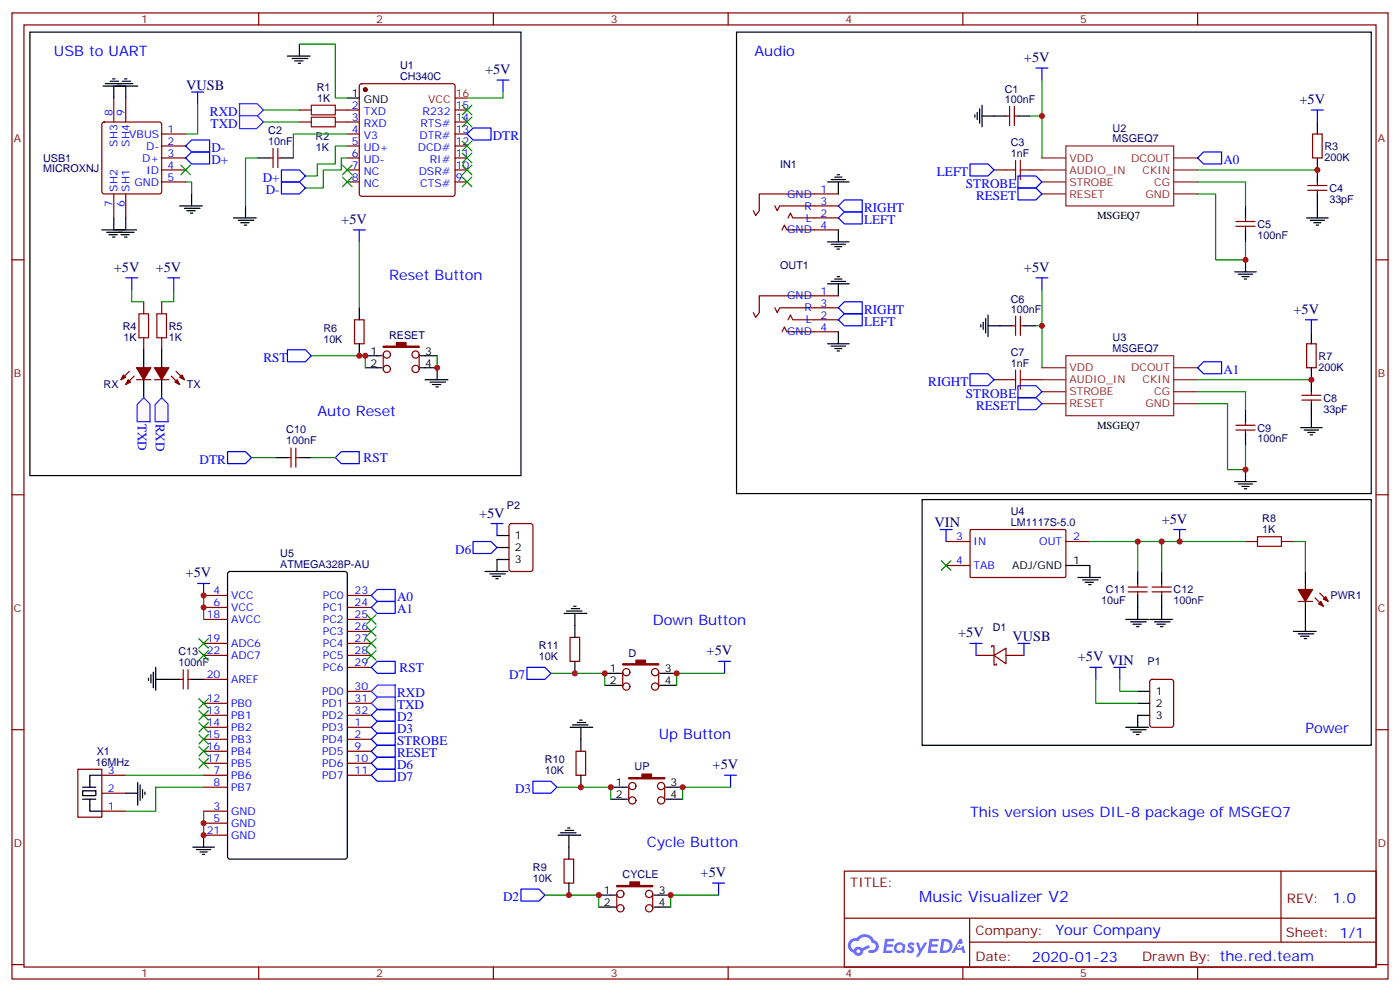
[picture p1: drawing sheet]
<svg xmlns="http://www.w3.org/2000/svg" width="412mm" height="292mm" viewBox="0 0 412 292" stroke-linecap="round" stroke-linejoin="round" font-family="sans-serif">
<path d="M8.8 9.5h144.7v130.5h-144.7zM217 9.5h186.9v135.8h-186.9zM271.6 147h132.3v72.4h-132.3z" fill="none" stroke="#000" stroke-width=".35"/>
<g fill="none" stroke="#870000" stroke-width=".35">
<path d="M3.5 3.8h405.4v284.3h-405.4zM7.1 7.3h398.2v277.3h-398.2zM76.2 3.8v3.5M145.3 3.8v3.5M214.5 3.8v3.5M283.6 3.8v3.5M352.8 3.8v3.5M3.5 76.5h3.6M405.3 76.5h3.6M3.5 145.6h3.6M405.3 145.6h3.6M3.5 214.8h3.6"/>
<path d="M405.3 214.8h3.6M248.7 256.4h156.6v28.2h-156.6zM377.3 256.4v20.9M248.7 270.2h156.5M285.6 277.3h119.6M285.6 270.2v14.2M3.5 283.9h3.6M76.2 284.6v3.5M145.3 284.6v3.5M214.5 284.6v3.5M283.6 284.6v3.5M352.8 284.6v3.5"/>
<path d="M405.3 283.9h3.6"/>
</g>
<g fill="#5487ff">
<path d="M267.7 277.6a1.22 1.22 0 0 1 1.7 .2l-.4 .6a.47 .47 0 0 0-.3-.4 .47 .47 0 0 0-.5 .2l.1 .2a1.14 1.14 0 0 1 .8 1.8 1.14 1.14 0 0 1-1.9 0l-.2-.2 .5-.6 .7 .5a.29 .29 0 0 0 .3-.3 .29 .29 0 0 0-.2-.3 1.04 1.04 0 0 1-.6-1.7z"/>
<path d="M260.7 276.3h2.4l.3 .2-.2 .5-1.8 .1-.1 .8h1.5l.3 .4-.3 .4h-1.6l-.2 1.1h1.7l.2 .3-.2 .3-2.6 .1z"/>
<path d="M273.8 276.3h2.4l.3 .2-.1 .5-1.8 .1-.2 .8h1.6l.3 .4-.4 .4h-1.6l-.1 1.1h1.7l.2 .3-.2 .3-2.6 .1z"/>
<path d="M282.6 276.3h.7l.3 1.3-.6 .3a.69 .69 0 0 0-1 .3 .69 .69 0 0 0 .4 .9 .69 .69 0 0 0 .9-.6l.5-.2 .6 2.2h-.8l-.2-.9h-1.8l-.5 .9h-.8z"/>
<path d="M269.8 277.4h.8l.6 1.8 1.1-1.8h.9l-2.6 4.2h-.8l.9-1.5z"/>
<path d="M277.4 276.3l-.6 4.2h1.3a2.11 2.11 0 0 0 2.5-2.1 2.11 2.11 0 0 0-2.5-2.1zM278.1 277.1a1.39 1.39 0 0 1 1.7 1.4 1.39 1.39 0 0 1-1.8 1.3h-.3z"/>
<path d="M263.7 277.9a1.54 1.54 0 0 0-.1 2.2 1.54 1.54 0 0 0 2.2 .1l.6 .3 .3-2.3-.2-.3h-.4a1.49 1.49 0 0 0-2.4 0zM264 278.9a.94 .94 0 0 1 1.8 0 .94 .94 0 0 1-1.8 0z"/>
<path d="M250.4 276.7a2.18 2.18 0 0 0 1.1 3.7 1.44 1.44 0 0 0 1.6 .9 1.44 1.44 0 0 0 1.2-1.4l2-1.1-.5-.7-1.9 1a1.47 1.47 0 0 0-2.4 .4 1.39 1.39 0 0 1-.7-1.9 1.39 1.39 0 0 1 2-.5 2.12 2.12 0 0 1 2.2-1.3 2.12 2.12 0 0 1 1.9 1.7 1.14 1.14 0 0 1 1.1 1.4 1.14 1.14 0 0 1-1.7 .7 .43 .43 0 0 0-.5 .4 .43 .43 0 0 0 .4 .5 1.98 1.98 0 0 0 2.5-1.2 1.98 1.98 0 0 0-1.2-2.6 3.1 3.1 0 0 0-5.3-.6l-.9 .1zM252.3 280a.55 .55 0 0 1 1.1 0 .55 .55 0 0 1-1.1 0z"/>
<circle cx="282.6" cy="278.4" r=".26"/>
</g>
<g fill="none" stroke="#870000" stroke-width=".35">
<path d="M30.2 36.1l.5-.2h16.2l.5 .2 .2 .5v19.8l-.2 .5-.5 .2h-16.2l-.5-.3-.2-.4v-19.8zM33.5 28.9v7M37 28.9v7M47.6 39.4h7.1M88.2 35.9h3.5M88.2 32.4h3.5M98.8 35.9h7M98.8 32.4h7M102.3 39.4h3.5M106.1 24.8l.4-.2h26.8l.5 .2 .3 .5v31.8l-.3 .5-.5 .2h-26.8l-.5-.2-.2-.5v-31.8zM134.1 35.9h3.5M134.1 32.4h3.5"/>
<path d="M134.1 39.4h3.5M296.3 34.1h1.1M297.4 31.3v5.7M298.8 31.3v5.7M298.8 34.1h1.1M386.6 39.4h2.9v7.1h-2.9zM33.5 57.1v7M37 57.1v7M47.6 50h7.1M47.6 46.5h7.1M47.6 43h7.1M47.6 53.6h7.1"/>
<path d="M79.4 46.5h1M80.4 43.7v5.6M81.8 43.7v5.6M81.8 46.5h1.1M102.3 50h3.5M102.3 46.5h3.5M102.3 43h3.5M102.3 53.6h3.5M134.1 50h3.5M134.1 46.5h3.5M134.1 43h3.5M134.1 53.6h3.5"/>
<path d="M246.9 57.1h-23.2v4.9l-1.1 1.4-.7-1.4M292.8 50h3.5M303.4 50h3.5M385.2 54.6h5.7M385.2 56h5.7M388.1 53.6v1M388.1 56v1.1M228.2 60.6l.8 1.4 .7-1.4h17.2M230.4 67.7l.7-1.4 .7 1.4h15.1M232.1 64.1l.7-1.4 .7 1.4h13.4M364.1 65.2h5.6M364.1 66.6h5.6"/>
<path d="M366.9 64.1v1.1M366.9 66.6v1.1M42.3 88.8v3.6M42.3 99.4v3.5M47.6 88.8v3.6M47.6 99.4v3.5M104.4 94.1h2.8v7.1h-2.8zM228.2 90.6l.8 1.4 .7-1.4h17.2M230.4 97.6l.7-1.4 .7 1.4h15.1M232.1 94.1l.7-1.4 .7 1.4h13.4M246.9 87.1h-23.2v4.9l-1.1 1.4-.7-1.4M298.1 95.9h1.1"/>
<path d="M299.2 93.1v5.6M300.6 93.1v5.6M300.6 95.9h1M38.1 109.3l-2.5 2.5M39.5 110.7l-2.5 2.5M40.2 111.8h4.2M45.5 111.8h4.2M50.4 110.7l2.5 2.5M51.9 109.3l2.4 2.5M112.9 104.4v4.2M115 108.6a1.06 1.06 0 0 0-1.5-1 1.06 1.06 0 0 0-.3 1.8 1.06 1.06 0 0 0 1.8-.5v-.3M123.5 104.4v4.2a1.06 1.06 0 0 0-1.5-1 1.06 1.06 0 0 0-.3 1.8 1.06 1.06 0 0 0 1.7-.5l.1-.3"/>
<path d="M292.8 111.8h3.5M303.4 111.8h3.5M383.5 116.3h5.6M383.5 117.8h5.6M384.9 101.2h2.8v7h-2.8zM386.3 115.3v1M386.3 117.8v1M84.7 134.7h1M85.7 131.9v5.6M87.1 131.9v5.6M87.1 134.7h1.1M364.1 125.2h5.6"/>
<path d="M364.1 126.6h5.6M366.9 124.1v1.1M366.9 126.6v1M150.2 154.3l.4-.2h5.7l.6 .4 .1 13-.5 .6-5.9 .1-.6-.5-.1-12.9zM278.7 159.4h7.1M285.8 156l.3-.1h27.7l.2 .3-.1 13.6-.3 .2-27.7-.1-.1-.3zM314 159.4h7M366.9 159.4h3.5M377.5 159.4h3.5M60 175.3h7M60 178.8h7M102.3 175.3h7.1"/>
<path d="M102.3 178.8h7.1M278.7 166.4h7.1M332.3 172.8h5.7M332.3 174.2h5.7M335.1 171.7v1.1M335.1 174.2v1.1M339.4 172.8h5.6M339.4 174.2h5.6M342.2 171.7v1.1M342.2 174.2v1.1M382.4 177h4.2M387.3 176l2.5 2.4"/>
<path d="M388.8 174.6l2.4 2.4M52.9 200h1.1M54 197.1v5.7M55.4 200h1M55.4 197.1v5.7M60 182.3h7M60 189.4h7M60 192.9h7M60 200h7M102.3 182.3h7.1M102.3 189.4h7.1M102.3 192.9h7.1"/>
<path d="M102.3 185.8h7.1M102.3 196.4h7.1M167.9 187.6h2.8v7.1h-2.8zM183.4 197.8v4.3M185.6 197.8a1.06 1.06 0 0 0-1.5-.9 1.06 1.06 0 0 0-.3 1.7 1.06 1.06 0 0 0 1.7-.4l.1-.4M194 197.8a1.06 1.06 0 0 1-1.5 1 1.06 1.06 0 0 1-.2-1.7 1.06 1.06 0 0 1 1.7 .4v4.6M287.5 192.9h5.3M292.1 190.4v-.3h.7v5.6h.7v-.3M292.8 192.9l3.5-2.1v4.6zM296.3 192.9h5.3M60 207h7M60 210.5h7"/>
<path d="M60 214.1h7M60 217.6h7M102.3 207h7.1M102.3 210.5h7.1M102.3 214.1h7.1M102.3 217.6h7.1M102.3 203.5h7.1M338.9 200.2l.5-.2h5.6l.7 .4v13l-.4 .6-5.9 .1-.7-.5v-12.9zM22.9 226.4h7.1v14.1h-7.1zM30 228.2h7M30 238.8h7M30 233.5h7"/>
<path d="M60 221.1h7M60 224.6h7M60 228.2h7M60 231.7h7M60 238.8h7M102.3 221.1h7.1M102.3 224.6h7.1M102.3 228.2h7.1M169.7 221.1h2.8v7.1h-2.8zM185.2 231.4v4.2M195.8 231.4v4.2M60 242.3h7"/>
<path d="M60 245.8h7M166.2 252.9h2.8v7h-2.8zM181.7 263.1v4.2M192.3 263.1v4.2"/>
<circle cx="113.9" cy="104.4" r="1.06"/>
<circle cx="122.4" cy="104.4" r="1.06"/>
<circle cx="184.5" cy="202.1" r="1.06"/>
<circle cx="193" cy="202.1" r="1.06"/>
<circle cx="186.3" cy="235.6" r="1.06"/>
<circle cx="186.3" cy="231.4" r="1.06"/>
<circle cx="194.7" cy="235.6" r="1.06"/>
<circle cx="194.7" cy="231.4" r="1.06"/>
<circle cx="182.7" cy="263.1" r="1.06"/>
<circle cx="182.7" cy="267.3" r="1.06"/>
<circle cx="191.2" cy="263.1" r="1.06"/>
<circle cx="191.2" cy="267.3" r="1.06"/>
</g>
<g fill="none" stroke="#a10000" stroke-width=".35">
<path d="M91.7 34.5h7.1v2.8h-7.1zM91.7 31h7.1v2.8h-7.1zM296.3 50h2.9M299.2 47.2v5.6M300.6 47.2v5.6M300.6 50h2.8M40.9 92.4h2.8v7h-2.8zM46.2 92.4h2.8v7h-2.8zM296.3 111.8h2.9M299.2 108.9v5.7M300.6 108.9v5.7M300.6 111.8h2.8"/>
<path d="M370.4 158h7.1v2.8h-7.1z"/>
</g>
<g fill="none" stroke="#000" stroke-width=".35">
<path d="M102.3 28.9h3.5M287.2 33.8v.7M287.9 33.1v2.1M288.6 32v4.3M289.3 34.1h7M289.3 31v6.3M299.9 34.1h3.5M388.1 35.9v3.5M75.8 46.5h3.6M82.9 46.5h3.5M243.8 53.6h6.3M244.8 52.8h4.3"/>
<path d="M245.9 52.1h2.1M246.6 51.4h.7M246.9 53.6v3.5M388.1 46.5v7.1M388.1 57.1v7M68.8 64.1h6.7M70.2 64.8h4.6M70.9 65.5h2.5M72 66.3h.7M72.3 60.6v3.5M243.8 71.2h6.3M244.8 71.9h4.3"/>
<path d="M245.9 72.6h2.1M246.6 73.3h.7M246.9 67.7v3.5M366.9 60.6v3.5M366.9 67.7v3.5M366.9 76.5v3.5M384.9 64.1h6.3M385.9 64.8h4.3M387 65.5h2.1M387.7 66.3h.7M105.8 90.6v3.5M243.8 83.5h6.3"/>
<path d="M244.8 82.8h4.3M245.9 82.1h2.1M246.6 81.4h.7M246.9 83.5v3.6M246.9 97.6v3.6M288.9 95.5v.7M289.6 94.8v2.1M290.3 93.8v4.2M291 95.9h7.1M291 92.7v6.4M301.6 95.9h3.6M363.7 80h6.4"/>
<path d="M364.8 80.7h4.2M365.8 81.4h2.1M366.5 82.1h.7M386.3 97.6v3.6M42.3 102.9v5.3M42.3 111.8v5.3M47.6 102.9v5.3M47.6 111.8v5.3M105.8 101.2v3.5M107.6 104.7h4.9M107.6 108.2h4.9M123.8 104.7h5"/>
<path d="M123.8 108.2h5M243.8 101.2h6.3M244.8 101.9h4.3M245.9 102.6h2.1M246.6 103.3h.7M386.3 108.2v7.1M386.3 118.8v7.1M81.1 134.7h3.6M88.2 134.7h3.5M366.9 120.6v3.5M366.9 127.6v3.6M366.9 138.2v3.5"/>
<path d="M383.1 125.9h6.4M384.2 126.6h4.2M385.2 127.3h2.1M385.9 128h.7M146.4 157.6h3.5M363.7 141.7h6.4M364.8 142.5h4.2M365.8 143.2h2.1M366.5 143.9h.7M67.3 168.4l.4-.2h33.9l.7 .4v83.6l-.5 .6-34.1 .1-.6-.5-.1-83.5zM146.4 161.1h3.5M146.4 164.7h3.5"/>
<path d="M314 166.4h7v3.6M317.5 170h6.7M318.9 170.7h4.6M319.6 171.4h2.5M320.7 172.1h.7M335.1 168.2v3.5M335.1 175.3v7M342.2 168.2v3.5M342.2 175.3v7M384.5 168.2v5.3M384.5 177v8.8M49.4 200h3.5"/>
<path d="M56.4 200h3.6M169.3 184.1v3.5M169.3 194.7v3.5M178.2 198.2h4.9M194.4 198.2h4.9M331.6 182.3h6.7M333 183h4.6M333.7 183.7h2.5M334.8 184.4h.7M338.7 182.3h6.7M340.1 183h4.6M340.8 183.7h2.5"/>
<path d="M341.8 184.4h.7M381 185.8h6.7M382.4 186.5h4.6M383.1 187.3h2.5M384.2 188h.7M171.1 217.6v3.5M178.2 201.7h4.9M194.4 201.7h4.9M335.1 203.5h3.6M335.1 207h3.6M335.1 210.5h3.6M24.3 232.8h3.9v1.4h-3.9z"/>
<path d="M24.3 231.7h3.9M24.3 235.2h3.9M26.5 235.2v3.6h3.5M30 228.2h-3.5v3.5M171.1 228.2v3.5M179.9 231.7h5M179.9 235.2h5M196.1 231.7h5M196.1 235.2h5M56.8 249.3h6.3M57.9 250h4.2M58.9 250.8h2.1"/>
<path d="M59.6 251.5h.7M60 245.8v3.5M167.6 249.3v3.6M167.6 259.9v3.6M176.4 263.5h4.9M176.4 267h4.9M192.6 263.5h5M192.6 267h5"/>
</g>
<g fill="#870000" stroke="#870000" stroke-width=".35">
<path d="M382.4 173.5h4.2l-2.1 3.5z"/>
<path d="M388.4 177.7l.7-.7 .7 1.4z"/>
<path d="M389.8 176.3l.7-.7 .7 1.4z"/>
<path d="M40.2 108.2h4.2l-2.1 3.6z"/>
<path d="M37.7 111.8l.8 .7-1.5 .7z"/>
<path d="M36.3 110.3l.7 .8-1.4 .7z"/>
<path d="M45.5 108.2h4.2l-2.1 3.6z"/>
<path d="M51.5 112.5l.7-.7 .7 1.4z"/>
<path d="M52.9 111.1l.7-.8 .7 1.5z"/>
<path d="M183.4 195.4h3.9v-1.1h2.8v1.1h3.9v.3h-10.6z"/>
<path d="M185.2 228.9h3.9v-1.1h2.8v1.1h3.9v.3h-10.6z"/>
<path d="M181.7 260.6h3.9v-1h2.8v1h3.9v.4h-10.6z"/>
<path d="M112.9 101.9h3.9v-1.1h2.8v1.1h3.9v.3h-10.6z"/>
<circle cx="107.6" cy="26.4" r=".53"/>
</g>
<path d="M134.1 28.9h3.5" fill="none" stroke="#f00" stroke-width=".35"/>
<g fill="none" stroke="#8c2424" stroke-width=".35">
<path d="M306.9 46.5h7.1M306.9 53.6h7.1M306.9 50h7.1M306.9 57.1h7.1M314 43h31.7v17.6h-31.7zM345.7 46.5h7.1M345.7 53.6h7.1M345.7 50h7.1M345.7 57.1h7.1M306.9 108.2h7.1M306.9 115.3h7.1M306.9 111.8h7.1"/>
<path d="M306.9 118.8h7.1M314 104.7h31.7v17.6h-31.7zM345.7 108.2h7.1M345.7 115.3h7.1M345.7 111.8h7.1M345.7 118.8h7.1"/>
</g>
<g fill="none" stroke="#00f" stroke-width=".35">
<path d="M56.4 27.1h3.6M58.2 27.1v3.5M139.3 37.7h5.3v3.5h-5.3l-1.7-1.8zM146.4 23.6h3.5M148.2 23.6v3.5M54.7 46.5l1.7-1.8h5.3v3.6h-5.3zM54.7 43l1.7-1.8h5.3v3.5h-5.3zM82.9 53.6h5.3l1.8 1.7-1.8 1.8h-5.3zM82.9 50h5.3l1.8 1.8-1.8 1.8h-5.3zM248.7 58.8h5.3v3.6h-5.3l-1.8-1.8zM285.8 48.3h5.2l1.8 1.7-1.8 1.8h-5.2zM299.9 51.8h5.3l1.7 1.8-1.7 1.7h-5.3z"/>
<path d="M299.9 55.3h5.3l1.7 1.8-1.7 1.7h-5.3zM354.5 44.7h5.3v3.6h-5.3l-1.7-1.8zM248.7 62.4h5.3v3.5h-5.3l-1.8-1.8zM248.7 92.4h5.3v3.5h-5.3l-1.8-1.8zM248.7 88.8h5.3v3.6h-5.3l-1.8-1.8zM285.8 110h5.2l1.8 1.8-1.8 1.7h-5.2zM299.9 113.5h5.3l1.7 1.8-1.7 1.8h-5.3zM299.9 117.1h5.3l1.7 1.7-1.7 1.8h-5.3zM354.5 106.5h5.3v3.5h-5.3l-1.7-1.8zM276.9 155.9h3.6M278.7 155.9v3.5M345.7 155.9h3.5"/>
<path d="M347.5 155.9v3.5M111.1 173.5h5.3v3.5h-5.3l-1.7-1.7zM111.1 177h5.3v3.6h-5.3l-1.7-1.8zM285.8 189.4h3.5M287.5 189.4v3.5M299.9 189.4h3.5M301.6 189.4v3.5"/>
</g>
<g fill="#fff7f7" stroke="#420aff" stroke-width=".35">
<path d="M70.5 30.5h5.3l1.8 1.9-2 1.9h-5z"/>
<path d="M70.5 34.1h5.3l1.8 1.8-2 2h-5z"/>
</g>
<g fill="none" stroke="#000" stroke-width=".35">
<path d="M84.7 16.5h6.7M86.1 17.2h4.6M86.8 17.9h2.5M87.8 18.6h.7M88.2 13v3.5M30.3 25.3h10.3M31 24.6h8.2M32.5 23.9h2.4M33.2 23.2h.7M33.5 25.3v3.6M36 23.9h2.5M36.7 23.2h.7"/>
<path d="M37 25.3v3.6M56.4 57.1v3.5M30 67.7h10.2M31.4 68.4h8.1M32.1 69.1h2.5M33.2 69.8h.7M33.5 64.1v3.6M35.6 69.1h2.5M36.7 69.8h.7M37 64.1v3.6M52.9 60.6h6.7M54.3 61.3h4.6"/>
<path d="M55 62h2.5M56.1 62.7h.7"/>
</g>
<g fill="#fff7f7" stroke="#420aff" stroke-width=".35">
<path d="M109.4 203.5l1.8-1.9h5.3l-.1 3.8h-5z"/>
<path d="M111.2 205.2h5.3l-.1 3.8h-5l-2-2z"/>
</g>
<path d="M58.2 171.7h3.5M60 171.7v3.6M109.4 196.4l1.7-1.7h5.3v3.5h-5.3z" fill="none" stroke="#00f" stroke-width=".35"/>
<g fill="#fff7f7" stroke="#420aff" stroke-width=".35">
<path d="M47.6 117.1l1.9 1.8v5.3l-3.8-.1v-5z"/>
<path d="M42.3 117.1l1.9 1.8v5.3l-3.8-.1v-5z"/>
</g>
<g fill="none" stroke="#00f" stroke-width=".35">
<path d="M305.2 20h3.5M306.9 20v3.6M386.3 32.4h3.5M388.1 32.4v3.5M104.1 67.7h3.5M105.8 67.7v3.5M37 81.8h3.6M38.8 81.8v3.5M49.4 81.8h3.5M51.2 81.8v3.5M305.2 81.8h3.5M306.9 81.8v3.5"/>
<path d="M384.5 94.1h3.6M386.3 94.1v3.5M84.7 102.9h5.3l1.7 1.8-1.7 1.8h-5.3zM67 132.9h5.3l1.8 1.8-1.8 1.8h-5.3zM98.8 134.7l1.7-1.8h5.3v3.6h-5.3zM139.3 159.4h5.3l1.8 1.7-1.8 1.8h-5.3zM144.6 154.1h3.6M146.4 154.1v3.5M155.2 196.4h5.3l1.8 1.8-1.8 1.8h-5.3zM211.7 194.7h3.5M213.4 194.7v3.5M321 196.4h3.6"/>
<path d="M322.8 196.4v3.6M328.1 196.4h3.5M329.8 196.4v3.6M111.1 215.8h5.3v3.6h-5.3l-1.7-1.8zM111.1 219.4h5.3v3.5h-5.3l-1.7-1.8zM111.1 208.8h5.3v3.5h-5.3l-1.7-1.8zM111.1 212.3h5.3v3.5h-5.3l-1.7-1.7zM111.1 222.9h5.3v3.5h-5.3l-1.7-1.8zM111.1 226.4h5.3v3.5h-5.3l-1.7-1.7zM157 229.9h5.3l1.7 1.8-1.7 1.8h-5.3zM213.4 228.2h3.6M215.2 228.2v3.5"/>
<path d="M209.9 259.9h3.5M211.7 259.9v3.6M153.5 261.7h5.2l1.8 1.8-1.8 1.7h-5.2z"/>
</g>
<g fill="none" stroke="#000" stroke-width=".35">
<path d="M125.2 111.8h6.7M126.6 112.5h4.6M127.4 113.2h2.4M128.4 113.9h.7M128.8 108.2v3.6M142.9 168.2h6.7M144.3 168.9h4.6M145 169.6h2.5M146 170.3h.8M146.4 164.7v3.5M166.9 179.8h4.5M168.3 179.1h2.4"/>
<path d="M169 178.4h.7M43.7 199.6v.7M44.4 198.5v2.5M45.2 197.8v4.6M45.9 200h3.5M45.9 196.4v6.7M166.2 180.6h6.7M169.3 180.6v3.5M167.9 214.1h6.7M168.6 213.4h4.6M170 212.7h2.5M170.7 211.9h.7"/>
<path d="M171.1 214.1v3.5M331.6 214.1h6.7M333 214.8h4.6M333.7 215.5h2.5M334.8 216.2h.7M335.1 210.5v3.6M37 233.5h3.6M40.6 230.3v6.7M41.3 231v4.6M42 232.4v2.5M42.7 233.1v.7M164.4 245.8h6.7"/>
<path d="M165.1 245.1h4.6M166.5 244.4h2.5M167.2 243.7h.7M167.6 245.8v3.5"/>
</g>
<g fill="none" stroke="#008700" stroke-width=".35">
<path d="M88.2 13h10.6v15.9h3.5M58.2 30.6v8.8h-3.5M77.6 35.9h10.6M77.6 32.4h10.6M102.3 39.4h-15.9v7.1M148.2 27.1v1.8h-10.6M303.4 34.1h3.5v12.4M306.9 23.6v10.5M54.7 53.6h1.7v3.5M75.8 46.5h-3.5v14.1M102.3 46.5h-1.8v3.5h-5.3v5.3h-5.2M102.3 43h-3.5v5.3h-5.3v3.5h-3.5"/>
<path d="M352.8 53.6h14.1v7M352.8 57.1h5.3v19.4h8.8v-5.3M352.8 50h35.3M105.8 71.2v19.4M38.8 85.3v3.5h3.5M51.2 85.3v3.5h-3.6M305.2 95.9h1.7v12.3M306.9 85.3v10.6M91.7 104.7h15.9v3.5M128.8 104.7v3.5M352.8 115.3h14.1v5.3M352.8 118.8h8.8v19.4h5.3v-7"/>
<path d="M352.8 111.8h33.5M74.1 134.7h7M91.7 134.7h7.1M321 159.4h45.9M335.1 159.4v8.8M342.2 159.4v8.8M381 159.4h3.5v8.8M60 175.3v7M162.3 198.2h15.9v3.5M213.4 198.2h-14.1v3.5M322.8 200v7h12.3M329.8 200v3.5h5.3"/>
<path d="M37 228.2h23M60 231.7h-14.1v7.1h-8.9M60 238.8v7M164 231.7h15.9v3.5M215.2 231.7h-14.1v3.5M160.5 263.5h15.9v3.5M211.7 263.5h-14.1v3.5"/>
</g>
<g fill="#c00">
<circle cx="128.8" cy="108.2" r=".88"/>
<circle cx="176.4" cy="263.5" r=".88"/>
<circle cx="197.6" cy="263.5" r=".88"/>
<circle cx="178.2" cy="198.2" r=".88"/>
<circle cx="199.3" cy="198.2" r=".88"/>
<circle cx="169.3" cy="198.2" r=".88"/>
<circle cx="167.6" cy="263.5" r=".88"/>
<circle cx="105.8" cy="104.7" r=".88"/>
<circle cx="60" cy="245.8" r=".88"/>
<circle cx="60" cy="242.3" r=".88"/>
<circle cx="388.1" cy="50" r=".88"/>
<circle cx="366.9" cy="76.5" r=".88"/>
<circle cx="306.9" cy="95.9" r=".88"/>
<circle cx="306.9" cy="34.1" r=".88"/>
<circle cx="386.3" cy="111.8" r=".88"/>
<circle cx="342.2" cy="159.4" r=".88"/>
<circle cx="347.5" cy="159.4" r=".88"/>
<circle cx="335.1" cy="159.4" r=".88"/>
<circle cx="366.9" cy="138.2" r=".88"/>
<circle cx="60" cy="178.8" r=".88"/>
<circle cx="60" cy="175.3" r=".88"/>
<circle cx="171.1" cy="231.7" r=".88"/>
<circle cx="201.1" cy="231.7" r=".88"/>
<circle cx="179.9" cy="231.7" r=".88"/>
<circle cx="107.6" cy="104.7" r=".88"/>
</g>
<g fill="#c00" stroke="#008700" stroke-width=".35">
<path d="M277.3 165l2.8 2.9zM280.1 165l-2.8 2.9z"/>
<path d="M136.2 34.5l2.8 2.8zM136.2 37.3l2.8-2.8z"/>
<path d="M100.9 48.6l2.8 2.8zM103.7 48.6l-2.8 2.8z"/>
<path d="M100.9 52.1l2.8 2.9zM103.7 52.1l-2.8 2.9z"/>
<path d="M136.2 52.1l2.8 2.9zM139 52.1l-2.8 2.9z"/>
<path d="M136.2 48.6l2.8 2.8zM139 48.6l-2.8 2.8z"/>
<path d="M136.2 45.1l2.8 2.8zM139 45.1l-2.8 2.8z"/>
<path d="M136.2 41.6l2.8 2.8zM139 41.6l-2.8 2.8z"/>
<path d="M136.2 31l2.8 2.8zM136.2 33.8l2.8-2.8z"/>
<path d="M53.3 48.6l2.8 2.8zM56.1 48.6l-2.8 2.8z"/>
<path d="M58.6 188l2.8 2.8zM58.6 190.8l2.8-2.8z"/>
<path d="M58.6 191.5l2.8 2.8zM58.6 194.3l2.8-2.8z"/>
<path d="M107.9 180.9l2.9 2.8zM110.8 180.9l-2.9 2.8z"/>
<path d="M107.9 184.4l2.9 2.9zM110.8 184.4l-2.9 2.9z"/>
<path d="M107.9 188l2.9 2.8zM107.9 190.8l2.9-2.8z"/>
<path d="M107.9 191.5l2.9 2.8zM110.8 191.5l-2.9 2.8z"/>
<path d="M58.6 223.2l2.8 2.9zM58.6 226.1l2.8-2.9z"/>
<path d="M58.6 219.7l2.8 2.8zM61.4 219.7l-2.8 2.8z"/>
<path d="M58.6 216.2l2.8 2.8zM61.4 216.2l-2.8 2.8z"/>
<path d="M58.6 212.7l2.8 2.8zM61.4 212.7l-2.8 2.8z"/>
<path d="M58.6 209.1l2.8 2.8zM61.4 209.1l-2.8 2.8z"/>
<path d="M58.6 205.6l2.8 2.8zM61.4 205.6l-2.8 2.8z"/>
</g>
<text font-size="4.6" fill="#00f" x="270.8" y="265.4">Music Visualizer V2</text>
<g font-size="4.2" fill="#00f">
<text x="15.9" y="16.5">USB to UART</text>
<text x="222.2" y="16.5">Audio</text>
<text x="114.7" y="82.5">Reset Button</text>
<text x="93.5" y="122.3">Auto Reset</text>
<text x="192.3" y="184.1">Down Button</text>
<text x="384.5" y="215.8">Power</text>
<text x="194" y="217.6">Up Button</text>
<text x="285.8" y="240.5">This version uses DIL-8 package of MSGEQ7</text>
<text x="190.5" y="249.3">Cycle Button</text>
<text x="392.5" y="265.7">1.0</text>
<text x="310.9" y="275.2">Your Company</text>
<text x="304" y="283">2020-01-23</text>
</g>
<g font-size="4.2" fill="#000080">
<text x="142.9" y="21.8">+5V</text>
<text x="301.6" y="18.3">+5V</text>
<text x="54.8" y="26.5">VUSB</text>
<text x="382.8" y="30.6">+5V</text>
<text x="100.5" y="65.9">+5V</text>
<text x="33.5" y="80">+5V</text>
<text x="45.9" y="80">+5V</text>
<text x="301.6" y="80">+5V</text>
<text x="381" y="92.4">+5V</text>
<text x="141.1" y="152.3">+5V</text>
<text x="275.3" y="155.2">VIN</text>
<text x="342.2" y="154.1">+5V</text>
<text x="54.7" y="170">+5V</text>
<text x="282.2" y="187.6">+5V</text>
<text x="298.2" y="188.7">VUSB</text>
<text x="208.1" y="192.9">+5V</text>
<text x="317.5" y="194.7">+5V</text>
<text x="326.4" y="195.8">VIN</text>
<text x="209.9" y="226.4">+5V</text>
<text x="206.4" y="258.2">+5V</text>
</g>
<g font-size="3.9" fill="#00f">
<text x="61.9" y="34.1">RXD</text>
<text x="62.1" y="37.6">TXD</text>
<text x="145.2" y="41.2">DTR</text>
<text x="62.3" y="44.7">D-</text>
<text x="62.3" y="48.3">D+</text>
<text x="77.4" y="53.6">D+</text>
<text x="276" y="51.8">LEFT</text>
<text x="360.4" y="48.3">A0</text>
<text x="78.3" y="57.1">D-</text>
<text x="284.5" y="55.3">STROBE</text>
<text x="287.5" y="58.8">RESET</text>
<text x="254.5" y="62.4">RIGHT</text>
<text x="254.5" y="65.9">LEFT</text>
<text x="254.5" y="95.9">LEFT</text>
<text x="254.5" y="92.4">RIGHT</text>
<text x="77.6" y="106.5">RST</text>
<text x="273.4" y="113.5">RIGHT</text>
<text x="360.4" y="110">A1</text>
<text x="284.5" y="117.1">STROBE</text>
<text x="40.6" y="124.7" transform="rotate(90 40.6 124.7)">TXD</text>
<text x="45.9" y="124.7" transform="rotate(90 45.9 124.7)">RXD</text>
<text x="287.5" y="120.6">RESET</text>
<text x="58.8" y="136.5">DTR</text>
<text x="107.1" y="136">RST</text>
<text x="134.1" y="162.9">D6</text>
<text x="116.9" y="177">A0</text>
<text x="116.9" y="180.6">A1</text>
<text x="117.7" y="197.7">RST</text>
<text x="150" y="200">D7</text>
<text x="117" y="205.2">RXD</text>
<text x="117" y="208.7">TXD</text>
<text x="116.9" y="212.3">D2</text>
<text x="116.9" y="215.8">D3</text>
<text x="116.9" y="219.4">STROBE</text>
<text x="116.9" y="222.9">RESET</text>
<text x="116.9" y="226.4">D6</text>
<text x="116.9" y="229.9">D7</text>
<text x="151.7" y="233.5">D3</text>
<text x="148.2" y="265.2">D2</text>
</g>
<g font-size="3.9" fill="#800">
<text x="250.5" y="261">TITLE:</text>
<text x="379.1" y="265.7">REV:</text>
<text x="287.4" y="275.2">Company:</text>
<text x="378.7" y="275.8">Sheet: 1/1</text>
<text x="287.4" y="282.9">Date:</text>
<text x="336.4" y="282.9">Drawn By: the.red.team</text>
</g>
<g font-size="3.2" fill="#800">
<text x="41.6" y="6.8">1</text>
<text x="110.8" y="6.8">2</text>
<text x="179.9" y="6.8">3</text>
<text x="249.1" y="6.8">4</text>
<text x="318.2" y="6.8">5</text>
<text x="4.1" y="41.9">A</text>
<text x="405.9" y="41.9">A</text>
<text x="4.1" y="111.1">B</text>
<text x="405.9" y="111.1">B</text>
<text x="4.1" y="180.2">C</text>
<text x="405.9" y="180.2">C</text>
<text x="4.1" y="249.3">D</text>
<text x="405.9" y="249.3">D</text>
<text x="41.6" y="287.6">1</text>
<text x="110.8" y="287.6">2</text>
<text x="179.9" y="287.6">3</text>
<text x="249.1" y="287.6">4</text>
<text x="318.2" y="287.6">5</text>
</g>
<g font-size="3.2" fill="#000080">
<text x="117.8" y="23.6">CH340C</text>
<text x="117.8" y="20.4">U1</text>
<text x="93.3" y="26.7">R1</text>
<text x="93.4" y="29.9">1K</text>
<text x="296" y="27.3">C1</text>
<text x="296" y="30.3">100nF</text>
<text x="79" y="39.4">C2</text>
<text x="93" y="41.2">R2</text>
<text x="327.7" y="41.9">MSGEQ7</text>
<text x="327.7" y="38.7">U2</text>
<text x="12.7" y="47.6">USB1</text>
<text x="79" y="42.6">10nF</text>
<text x="93" y="44.4">1K</text>
<text x="297.8" y="46.1">1nF</text>
<text x="297.8" y="43">C3</text>
<text x="390.2" y="47.3">200K</text>
<text x="390.2" y="44.1">R3</text>
<text x="12.7" y="50.7">MICROXNJ</text>
<text x="229.8" y="49.3">IN1</text>
<text x="391.6" y="59.7">33pF</text>
<text x="391.6" y="56.4">C4</text>
<text x="370.4" y="70.3">100nF</text>
<text x="370.4" y="67">C5</text>
<text x="229.8" y="79.3">OUT1</text>
<text x="297.7" y="89.1">C6</text>
<text x="297.7" y="92">100nF</text>
<text x="36.2" y="97">R4</text>
<text x="36.3" y="100.2">1K</text>
<text x="49.7" y="100.2">1K</text>
<text x="49.7" y="97">R5</text>
<text x="95.2" y="100.8">10K</text>
<text x="95.2" y="97.6">R6</text>
<text x="114.6" y="99.8">RESET</text>
<text x="327.7" y="100.5">U3</text>
<text x="297.8" y="107.9">1nF</text>
<text x="297.8" y="104.7">C7</text>
<text x="327.7" y="103.6">MSGEQ7</text>
<text x="388.4" y="105.8">R7</text>
<text x="388.4" y="109.1">200K</text>
<text x="30.5" y="114.2">RX</text>
<text x="55" y="114.2">TX</text>
<text x="389.8" y="118.2">C8</text>
<text x="389.8" y="121.4">33pF</text>
<text x="84.3" y="130.8">100nF</text>
<text x="84.3" y="127.6">C10</text>
<text x="370.4" y="130.2">100nF</text>
<text x="370.4" y="127">C9</text>
<text x="149.3" y="149.9">P2</text>
<text x="297.8" y="154.8">LM1117S-5.0</text>
<text x="297.8" y="151.6">U4</text>
<text x="371.8" y="153.7">R8</text>
<text x="371.8" y="156.9">1K</text>
<text x="82.6" y="167.1">ATMEGA328P-AU</text>
<text x="82.6" y="164">U5</text>
<text x="324.4" y="177.8">10uF</text>
<text x="325.8" y="174.6">C11</text>
<text x="345.7" y="177.8">100nF</text>
<text x="345.7" y="174.6">C12</text>
<text x="391.9" y="176.3">PWR1</text>
<text x="292.5" y="185.8">D1</text>
<text x="158.7" y="191.1">R11</text>
<text x="52.6" y="196.1">100nF</text>
<text x="52.6" y="192.8">C13</text>
<text x="158.7" y="194.3">10K</text>
<text x="185.2" y="193.3">D</text>
<text x="338.1" y="195.7">P1</text>
<text x="28.2" y="225.4">16MHz</text>
<text x="28.5" y="222.2">X1</text>
<text x="160.5" y="227.8">10K</text>
<text x="160.5" y="224.6">R10</text>
<text x="186.9" y="226.8">UP</text>
<text x="157" y="256.4">R9</text>
<text x="157" y="259.6">10K</text>
<text x="183.4" y="258.5">CYCLE</text>
</g>
<g font-size="3.2">
<text x="103.6" y="28.5">1</text>
<text x="107.1" y="30.3">GND</text>
<text x="323.1" y="64.5">MSGEQ7</text>
<text x="109.1" y="104.4">1</text>
<text x="109.1" y="107.9">2</text>
<text x="125.2" y="104.4">3</text>
<text x="125.2" y="107.9">4</text>
<text x="323.1" y="126.2">MSGEQ7</text>
<text x="151.7" y="158.7">1</text>
<text x="151.7" y="162.2">2</text>
<text x="151.7" y="165.7">3</text>
<text x="298.1" y="167.5">ADJ/GND</text>
<text x="316.1" y="166.1">1</text>
<text x="179.7" y="197.8">1</text>
<text x="195.8" y="197.8">3</text>
<text x="179.7" y="201.4">2</text>
<text x="195.8" y="201.4">4</text>
<text x="340.4" y="204.5">1</text>
<text x="340.4" y="208.1">2</text>
<text x="340.4" y="211.6">3</text>
<text x="181.4" y="231.4">1</text>
<text x="197.6" y="231.4">3</text>
<text x="181.4" y="234.9">2</text>
<text x="197.6" y="234.9">4</text>
<text x="177.9" y="263.1">1</text>
<text x="194" y="263.1">3</text>
<text x="177.9" y="266.6">2</text>
<text x="194" y="266.6">4</text>
</g>
<g font-size="3.2" fill="#f00">
<text x="134.2" y="28.5">16</text>
<text x="126.1" y="30.3">VCC</text>
</g>
<g font-size="3.2" fill="#00f">
<text x="33.2" y="34.1" transform="rotate(-90 33.2 34.1)">8</text>
<text x="36.7" y="34.1" transform="rotate(-90 36.7 34.1)">9</text>
<text x="103.6" y="32">2</text>
<text x="103.6" y="35.6">3</text>
<text x="107.1" y="33.8">TXD</text>
<text x="124.5" y="33.8">R232</text>
<text x="134.2" y="35.6">14</text>
<text x="134.2" y="32">15</text>
<text x="38.1" y="40.5">VBUS</text>
<text x="49.4" y="39.1">1</text>
<text x="103.6" y="39.1">4</text>
<text x="107.1" y="37.3">RXD</text>
<text x="107.1" y="40.9">V3</text>
<text x="123.5" y="40.9">DTR#</text>
<text x="123.8" y="37.3">RTS#</text>
<text x="134.2" y="39.1">13</text>
<text x="34.6" y="43.2" transform="rotate(-90 34.6 43.2)">SH3</text>
<text x="38.1" y="43.2" transform="rotate(-90 38.1 43.2)">SH4</text>
<text x="41.9" y="47.6">D+</text>
<text x="43" y="44">D-</text>
<text x="49.4" y="46.1">3</text>
<text x="49.4" y="42.6">2</text>
<text x="103.6" y="42.6">5</text>
<text x="103.6" y="46.1">6</text>
<text x="107.1" y="44.4">UD+</text>
<text x="107.1" y="47.9">UD-</text>
<text x="123" y="44.4">DCD#</text>
<text x="126.6" y="47.9">RI#</text>
<text x="134.2" y="46.1">11</text>
<text x="134.2" y="42.6">12</text>
<text x="43.1" y="51.1">ID</text>
<text x="49.4" y="53.2">5</text>
<text x="49.4" y="49.7">4</text>
<text x="103.6" y="49.7">7</text>
<text x="103.6" y="53.2">8</text>
<text x="107.1" y="51.4">NC</text>
<text x="123.3" y="51.4">DSR#</text>
<text x="134.2" y="53.2">9</text>
<text x="134.2" y="49.7">10</text>
<text x="34.6" y="56.4" transform="rotate(-90 34.6 56.4)">SH2</text>
<text x="38.1" y="56.4" transform="rotate(-90 38.1 56.4)">SH1</text>
<text x="39.6" y="54.6">GND</text>
<text x="107.1" y="55">NC</text>
<text x="123.8" y="55">CTS#</text>
<text x="231.9" y="58.1">GND</text>
<text x="241.7" y="56.7">1</text>
<text x="33.2" y="60.9" transform="rotate(-90 33.2 60.9)">7</text>
<text x="36.7" y="60.9" transform="rotate(-90 36.7 60.9)">6</text>
<text x="237" y="61.7">R</text>
<text x="237.4" y="65.2">L</text>
<text x="241.7" y="60.3">3</text>
<text x="241.7" y="63.8">2</text>
<text x="231.9" y="68.7">GND</text>
<text x="241.7" y="67.3">4</text>
<text x="231.9" y="88.1">GND</text>
<text x="241.7" y="86.7">1</text>
<text x="237" y="91.7">R</text>
<text x="237.4" y="95.2">L</text>
<text x="241.7" y="90.2">3</text>
<text x="241.7" y="93.8">2</text>
<text x="231.9" y="98.7">GND</text>
<text x="241.7" y="97.3">4</text>
<text x="281.6" y="159">3</text>
<text x="286.8" y="160.4">IN</text>
<text x="306.1" y="160.4">OUT</text>
<text x="316.1" y="159">2</text>
<text x="281.6" y="166.1">4</text>
<text x="286.8" y="167.5">TAB</text>
<text x="62.9" y="174.9">4</text>
<text x="62.9" y="178.4">6</text>
<text x="68.1" y="176.3">VCC</text>
<text x="68.1" y="179.8">VCC</text>
<text x="95.1" y="176.3">PC0</text>
<text x="95.1" y="179.8">PC1</text>
<text x="104.4" y="174.9">23</text>
<text x="104.4" y="178.4">24</text>
<text x="60.9" y="182">18</text>
<text x="68.1" y="183.4">AVCC</text>
<text x="95.1" y="183.4">PC2</text>
<text x="104.4" y="182">25</text>
<text x="104.4" y="185.5">26</text>
<text x="60.9" y="189">19</text>
<text x="68.1" y="190.4">ADC6</text>
<text x="95.1" y="186.9">PC3</text>
<text x="95.1" y="190.4">PC4</text>
<text x="104.4" y="189">27</text>
<text x="60.9" y="192.5">22</text>
<text x="68.1" y="194">ADC7</text>
<text x="95.1" y="194">PC5</text>
<text x="95.1" y="197.5">PC6</text>
<text x="104.4" y="192.5">28</text>
<text x="104.4" y="196.1">29</text>
<text x="60.9" y="199.6">20</text>
<text x="68.1" y="201">AREF</text>
<text x="104.4" y="203.1">30</text>
<text x="60.9" y="206.7">12</text>
<text x="68.1" y="208.1">PB0</text>
<text x="94.9" y="204.5">PD0</text>
<text x="94.9" y="208.1">PD1</text>
<text x="104.4" y="206.7">31</text>
<text x="60.9" y="210.2">13</text>
<text x="60.9" y="213.7">14</text>
<text x="68.1" y="211.6">PB1</text>
<text x="68.1" y="215.1">PB2</text>
<text x="94.9" y="211.6">PD2</text>
<text x="94.9" y="215.1">PD3</text>
<text x="104.4" y="210.2">32</text>
<text x="104.4" y="213.7">1</text>
<text x="60.9" y="217.2">15</text>
<text x="60.9" y="220.8">16</text>
<text x="68.1" y="218.7">PB3</text>
<text x="94.9" y="218.7">PD4</text>
<text x="104.4" y="217.2">2</text>
<text x="104.4" y="220.8">9</text>
<text x="31.7" y="227.8">3</text>
<text x="60.9" y="224.3">17</text>
<text x="62.9" y="227.8">7</text>
<text x="68.1" y="222.2">PB4</text>
<text x="68.1" y="225.7">PB5</text>
<text x="94.9" y="222.2">PD5</text>
<text x="94.9" y="225.7">PD6</text>
<text x="104.4" y="224.3">10</text>
<text x="104.4" y="227.8">11</text>
<text x="31.7" y="233.1">2</text>
<text x="62.9" y="231.4">8</text>
<text x="68.1" y="229.2">PB6</text>
<text x="68.1" y="232.8">PB7</text>
<text x="94.9" y="229.2">PD7</text>
<text x="31.7" y="238.4">1</text>
<text x="62.9" y="238.4">3</text>
<text x="68.1" y="239.8">GND</text>
<text x="60.9" y="245.5">21</text>
<text x="62.9" y="241.9">5</text>
<text x="68.1" y="243.3">GND</text>
<text x="68.1" y="246.9">GND</text>
</g>
<g font-size="3.2" fill="#8d2323">
<text x="315" y="47.6">VDD</text>
<text x="333.2" y="47.6">DCOUT</text>
<text x="315" y="51.1">AUDIO_IN</text>
<text x="336.5" y="51.1">CKIN</text>
<text x="315" y="58.1">RESET</text>
<text x="315" y="54.6">STROBE</text>
<text x="337.4" y="58.1">GND</text>
<text x="340" y="54.6">CG</text>
<text x="315" y="112.8">AUDIO_IN</text>
<text x="315" y="109.3">VDD</text>
<text x="333.2" y="109.3">DCOUT</text>
<text x="336.5" y="112.8">CKIN</text>
<text x="315" y="119.9">RESET</text>
<text x="315" y="116.3">STROBE</text>
<text x="337.4" y="119.9">GND</text>
<text x="340" y="116.3">CG</text>
</g>
</svg>
